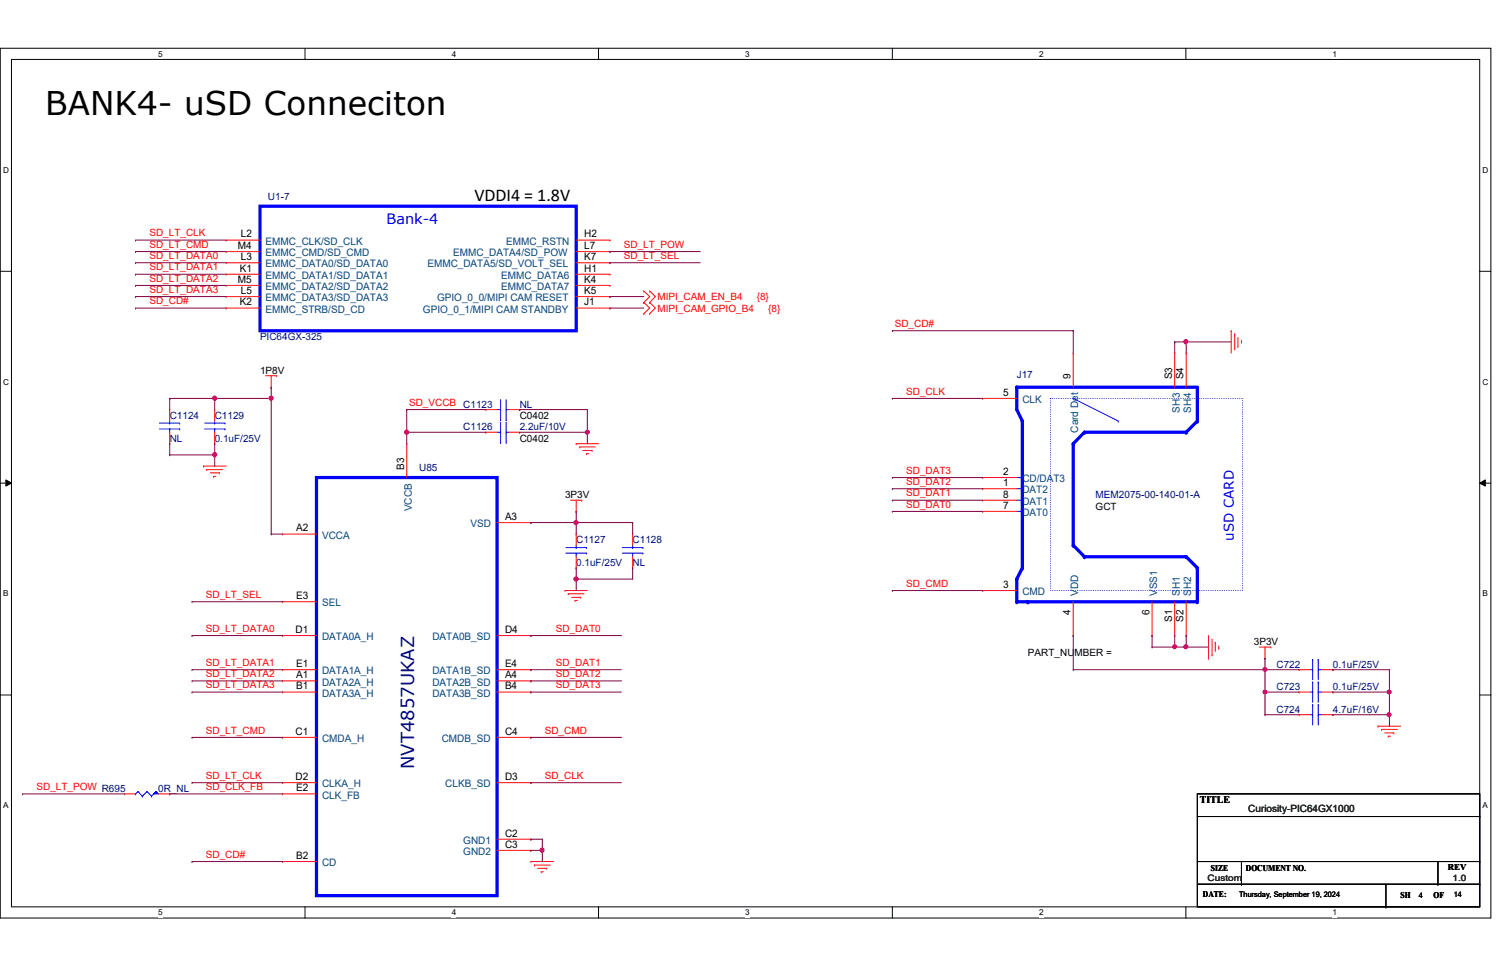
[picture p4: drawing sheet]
<svg xmlns="http://www.w3.org/2000/svg" width="432mm" height="279mm" viewBox="0 0 432 279" stroke-linecap="round" stroke-linejoin="round" font-family="sans-serif">
<path d="M.1 13.9h429.1v250.3h-429.1zM3.3 17.1h422.7v243.8h-422.7z" fill="none" stroke="#000" stroke-width=".29"/>
<g fill="#fff">
<path d="M45.6 14.2h1.1v2.6h-1.1z"/>
<path d="M45.6 261.3h1.1v2.6h-1.1z"/>
</g>
<path d="M87.8 13.9v3.2M87.8 260.9v3.3" fill="none" stroke="#000" stroke-width=".29"/>
<g fill="#fff">
<path d="M130 14.2h1.2v2.6h-1.2z"/>
<path d="M130 261.3h1.2v2.6h-1.2z"/>
</g>
<path d="M172.3 13.9v3.2M172.3 260.9v3.3" fill="none" stroke="#000" stroke-width=".29"/>
<g fill="#fff">
<path d="M214.5 14.2h1.2v2.6h-1.2z"/>
<path d="M214.5 261.3h1.2v2.6h-1.2z"/>
</g>
<path d="M256.9 13.9v3.2M256.9 260.9v3.3" fill="none" stroke="#000" stroke-width=".29"/>
<g fill="#fff">
<path d="M299.1 14.2h1.2v2.6h-1.2z"/>
<path d="M299.1 261.3h1.2v2.6h-1.2z"/>
</g>
<path d="M341.4 13.9v3.2M341.4 260.9v3.3" fill="none" stroke="#000" stroke-width=".29"/>
<g fill="#fff">
<path d="M383.6 14.2h1.2v2.6h-1.2z"/>
<path d="M383.6 261.3h1.2v2.6h-1.2z"/>
<path d="M.9 47.6h1.6v2.6h-1.6z"/>
<path d="M426.8 47.6h1.6v2.6h-1.6z"/>
<path d="M.9 108.5h1.6v2.7h-1.6z"/>
<path d="M426.8 108.5h1.6v2.7h-1.6z"/>
</g>
<path d="M.1 78.1h3.2M426 78.1h3.2" fill="none" stroke="#000" stroke-width=".29"/>
<g fill="#fff">
<path d="M.9 169.5h1.5v2.6h-1.5z"/>
<path d="M426.8 169.5h1.4v2.6h-1.4z"/>
</g>
<path d="M.1 139h3.2M1.7 138.1l1.6 .9-1.6 .9zM426 139l1.6-.9v1.8zM426 139h3.2" fill="none" stroke="#000" stroke-width=".29"/>
<path d="M1.7 138.1l1.6 .9-1.6 .9zM426 139l1.6-.9v1.8z" fill="#000"/>
<g fill="#fff">
<path d="M.9 230.5h1.5v2.6h-1.5z"/>
<path d="M426.8 230.5h1.4v2.6h-1.4z"/>
</g>
<g fill="none" stroke="#000" stroke-width=".29">
<path d="M.1 200h3.2M426 200h3.2M344.7 228.4h81.3v32.5h-81.3zM344.7 234.9h81.3M426 234.9h.1M344.7 247.9h81.3M344.7 254.4h81.3M357.4 254.4h.1M357.4 247.9v6.5M398.9 254.4v6.5M413.9 254.4h.1M413.9 247.9v6.5"/>
<path d="M426 247.9h.1M426 254.4h.1M398.9 260.9h.1"/>
</g>
<g fill="none" stroke="#f00" stroke-width=".29">
<path d="M185.3 83.7h.1M185.3 87h.1M185.3 90.3h.1M185.3 83.7l1.7 1.6-1.7 1.7M185.3 87l1.7 1.6-1.7 1.7M187 87h.1M187 83.7h.1M187 90.3h.1M187 83.7l1.6 1.6-1.6 1.7M187 87l1.6 1.6-1.6 1.7M354.4 95.2h.1M354.4 95.2v6.4"/>
<path d="M355.4 96.1h.1M355.4 96.1v4.6M356.4 99.7h.1M356.4 97.1v2.6M357.4 98h.1M357.4 98v.7M76.5 108.1h3.2M78.1 111.4h.1M78.1 108.1v3.3M79.7 108.1h.1M58.6 134.1h.1M58.6 134.1h6.5"/>
<path d="M59.5 135.1h.1M59.5 135.1h4.6M60.5 136.1h2.7M61.5 137.1h.1M61.5 137.1h.6M63.2 136.1h.1M165.9 127.7h.1M165.9 127.7h6.5M166.9 128.6h.1M166.9 128.6h4.5M167.8 129.6h2.6M168.8 130.6h.1"/>
<path d="M168.8 130.6h.6M170.4 129.6h.1M164.3 143.9h3.2M165.9 147.2h.1M165.9 143.9v3.3M167.5 143.9h.1M162.6 169.9h.1M162.6 169.9h6.5M163.6 170.9h.1M163.6 170.9h4.5M164.6 171.9h2.5M165.5 172.8h.1"/>
<path d="M165.5 172.8h.7M167.1 171.9h.1M347.9 189.4h.1M347.9 182.9v6.5M348.9 188.5h.1M348.9 183.9v4.6M349.8 184.8h.1M349.8 184.8v2.7M350.9 186.5h.1M350.9 185.8v.7M362.5 186.2h3.3M364.2 189.4h.1"/>
<path d="M364.2 186.2v3.2M365.8 186.2h.1M374 205.7h.1M374 205.7h3.2M380.4 205.7h3.3M383.7 205.7h.1M396.7 209h.1M396.7 209h6.5M397.7 209.9h.1M397.7 209.9h4.6M398.6 210.9h2.6M399.6 211.8h.1"/>
<path d="M399.6 211.8h.7M401.2 210.9h.1M152.8 247.9h.1M152.8 247.9h6.5M153.8 248.9h.1M153.8 248.9h4.6M154.8 249.9h2.6M155.8 250.9h.1M155.8 250.9h.7M157.4 249.9h.1"/>
</g>
<path d="M377.2 205.7h.7M377.9 205.7h.1M377.9 202.8h.1M377.9 202.8v5.8M379.5 202.8h.1M379.5 205.7h.1M379.5 205.7h.9M379.5 202.8v5.8" fill="none" stroke="#00f" stroke-width=".29"/>
<path d="M302.4 114.6h55.3v55.3h-55.3z" fill="none" stroke="#00f" stroke-width=".29" stroke-dasharray="0 .5"/>
<path d="M344.7 111.4v9.8" fill="none" stroke="#00f" stroke-width=".93"/>
<circle cx="344.7" cy="121.2" r=".47" fill="#00f"/>
<path d="M312.2 124.4h29.3" fill="none" stroke="#00f" stroke-width=".93"/>
<circle cx="312.2" cy="124.4" r=".47" fill="#00f"/>
<path d="M308.9 127.7v29.2" fill="none" stroke="#00f" stroke-width=".93"/>
<circle cx="308.9" cy="156.9" r=".47" fill="#00f"/>
<path d="M312.2 160.2h29.3" fill="none" stroke="#00f" stroke-width=".93"/>
<circle cx="341.5" cy="160.2" r=".47" fill="#00f"/>
<path d="M344.7 163.4v9.7" fill="none" stroke="#00f" stroke-width=".93"/>
<circle cx="344.7" cy="173.1" r=".47" fill="#00f"/>
<path d="M295.9 173.1h48.8" fill="none" stroke="#00f" stroke-width=".93"/>
<circle cx="295.9" cy="173.1" r=".47" fill="#00f"/>
<path d="M344.7 121.2l-3.2 3.2" fill="none" stroke="#00f" stroke-width=".93"/>
<circle cx="341.5" cy="124.4" r=".47" fill="#00f"/>
<path d="M312.2 124.4l-3.3 3.3" fill="none" stroke="#00f" stroke-width=".93"/>
<circle cx="308.9" cy="127.7" r=".47" fill="#00f"/>
<path d="M308.9 156.9l3.3 3.3" fill="none" stroke="#00f" stroke-width=".93"/>
<circle cx="312.2" cy="160.2" r=".47" fill="#00f"/>
<path d="M341.5 160.2l3.2 3.2" fill="none" stroke="#00f" stroke-width=".93"/>
<circle cx="344.7" cy="163.4" r=".47" fill="#00f"/>
<path d="M292.7 111.4v6.5" fill="none" stroke="#00f" stroke-width=".93"/>
<circle cx="292.7" cy="111.4" r=".47" fill="#00f"/>
<path d="M292.7 111.4h52" fill="none" stroke="#00f" stroke-width=".93"/>
<circle cx="292.7" cy="111.4" r=".47" fill="#00f"/>
<path d="M292.7 117.9l1.6 3.3" fill="none" stroke="#00f" stroke-width=".93"/>
<circle cx="294.3" cy="121.2" r=".47" fill="#00f"/>
<path d="M294.3 121.2v42.2" fill="none" stroke="#00f" stroke-width=".93"/>
<circle cx="294.3" cy="163.4" r=".47" fill="#00f"/>
<path d="M294.3 163.4l-1.6 3.2" fill="none" stroke="#00f" stroke-width=".93"/>
<circle cx="292.7" cy="166.6" r=".47" fill="#00f"/>
<path d="M292.7 166.6v6.5" fill="none" stroke="#00f" stroke-width=".93"/>
<circle cx="292.7" cy="173.1" r=".47" fill="#00f"/>
<path d="M292.7 173.1h3.2" fill="none" stroke="#00f" stroke-width=".93"/>
<circle cx="295.9" cy="173.1" r=".47" fill="#00f"/>
<g fill="none" stroke="#00f" stroke-width=".29">
<path d="M308.9 114.6l13 6.6M292.7 137.4h1.6M294.3 137.4h.1M321.9 121.2h.1M292.7 140.6h1.6M292.7 143.9h1.6M292.7 147.2h1.6M294.3 140.6h.1M294.3 143.9h.1M294.3 147.2h.1M39 228.4h.1M39.7 227.8h.1"/>
<path d="M39.7 227.8l1.3 1.3M39.7 227.8l-.7 .6M41 229.1h.1M42.3 227.8h.1M42.3 227.8l1.3 1.3M42.3 227.8l-1.3 1.3M43.6 229.1h.1M45 227.8h.1M45 227.8l.6 .6M45 227.8l-1.4 1.3"/>
</g>
<g fill="none" stroke="#f00" stroke-width=".29">
<path d="M282.9 114.6h.1M282.9 114.6h9.8M308.9 101.6h.1M308.9 101.6v9.8M338.2 101.6h.1M338.2 101.6v9.8M341.5 101.6h.1M341.5 101.6v9.8M282.9 137.4h.1M282.9 137.4h9.8M282.9 147.2h.1M282.9 143.9h.1"/>
<path d="M282.9 140.6h.1M282.9 147.2h9.8M282.9 143.9h9.8M282.9 140.6h9.8M282.9 169.9h.1M282.9 169.9h9.8M308.9 173.1v9.8M331.6 173.1v9.8M338.2 173.1v9.8M341.5 173.1v9.8M308.9 182.9h.1M331.6 182.9h.1"/>
<path d="M338.2 182.9h.1M341.5 182.9h.1"/>
</g>
<path d="M44.3 228.4l.7-.6 .6 .6h-1.3l.7-.6z" fill-rule="evenodd" fill="#00f"/>
<g fill="none" stroke="#00f" stroke-width=".29">
<path d="M143.1 117.9h1M144.1 117.9h.1M144.1 115v5.8M145.7 117.9h.1M145.7 117.9h.7M145.7 115v5.8M45.9 123.4h5.8M45.9 121.8h5.8M48.9 121.8h.1M48.9 123.4h.1M48.9 121.2v.6M48.9 123.4v1"/>
<path d="M51.7 123.4h.1M51.7 121.8h.1M58.9 123.4h5.9M58.9 121.8h5.9M61.8 121.8h.1M61.8 123.4h.1M61.8 121.2v.6M61.8 123.4v1M64.8 123.4h.1M64.8 121.8h.1M143.1 124.4h1M144.1 120.8h.1"/>
<path d="M144.1 127.3h.1M144.1 124.4h.1M144.1 121.5v5.8M145.7 120.8h.1M145.7 124.4h.1M145.7 127.3h.1M145.7 121.5v5.8M145.7 124.4h.7M162.9 159.2h5.9M162.9 157.6h5.9M165.9 157.6h.1M165.9 159.2h.1"/>
<path d="M165.9 156.9v.7M165.9 159.2v1M168.8 159.2h.1M168.8 157.6h.1M179.2 159.2h5.9M179.2 157.6h5.9M182.1 157.6h.1M182.1 159.2h.1M182.1 156.9v.7M182.1 159.2v1M185.1 159.2h.1M185.1 157.6h.1"/>
<path d="M377.2 199.1h.7M377.2 192.7h.7M377.9 199.1h.1M377.9 196.3h.1M377.9 192.7h.1M377.9 189.7h.1M377.9 189.7v5.9M377.9 196.3v5.8M379.5 196.3h.1M379.5 199.1h.1M379.5 189.7h.1M379.5 192.7h.1"/>
<path d="M379.5 199.1h.9M379.5 189.7v5.9M379.5 196.3v5.8M379.5 192.7h.9M44.3 228.4l.7-.6 .6 .6h-1.3l.7-.6z"/>
</g>
<g fill="none" stroke="#f00" stroke-width=".29">
<path d="M65.1 69.1h.1M65.1 72.4h.1M65.1 75.6h.1M65.1 78.9h.1M65.1 69.1h9.7M65.1 72.4h9.7M65.1 75.6h9.7M65.1 78.9h9.7M165.9 69.1h9.7M165.9 72.4h9.7M165.9 75.6h9.7M165.9 78.9h9.7"/>
<path d="M175.6 69.1h.1M175.6 72.4h.1M175.6 75.6h.1M175.6 78.9h.1M65.1 82.1h.1M65.1 85.3h.1M65.1 88.6h.1M65.1 82.1h9.7M65.1 85.3h9.7M65.1 88.6h9.7M165.9 82.1h9.7M165.9 85.3h9.7"/>
<path d="M165.9 88.6h9.7M175.6 82.1h.1M175.6 85.3h.1M175.6 88.6h.1M48.9 117.9h.1M48.9 117.9v3.3M61.8 117.9h.1M61.8 117.9v3.3M139.9 117.9h.1M139.9 117.9h3.2M146.4 117.9h3.2M149.6 117.9h.1"/>
<path d="M48.9 127.7h.1M48.9 124.4v3.3M61.8 127.7h.1M61.8 124.4v3.3M117.1 127.7h.1M117.1 127.7v9.7M139.9 124.4h.1M139.9 124.4h3.2M146.4 124.4h3.2M149.6 124.4h.1M81.4 153.7h.1M81.4 153.7h9.7"/>
<path d="M143.1 150.4h9.7M152.8 150.4h.1M165.9 153.7h.1M165.9 153.7v3.2M182.1 153.7h.1M182.1 153.7v3.2M81.4 173.1h.1M81.4 173.1h9.7M165.9 163.4h.1M165.9 160.2v3.2M182.1 163.4h.1M182.1 160.2v3.2"/>
<path d="M81.4 195.9h.1M81.4 199.1h.1M81.4 182.9h.1M81.4 192.7h.1M81.4 199.1h9.7M81.4 192.7h9.7M81.4 195.9h9.7M81.4 182.9h9.7M143.1 199.1h9.7M143.1 192.7h9.7M143.1 195.9h9.7M143.1 182.9h9.7"/>
<path d="M152.8 195.9h.1M152.8 199.1h.1M152.8 182.9h.1M152.8 192.7h.1M374 199.1h.1M374 192.7h.1M374 199.1h3.2M374 192.7h3.2M380.4 199.1h3.3M380.4 192.7h3.3M383.7 199.1h.1M383.7 192.7h.1"/>
<path d="M81.4 212.2h.1M81.4 212.2h9.7M143.1 212.2h9.7M152.8 212.2h.1M35.8 228.4h.1M35.8 228.4h3.2M45.6 228.4h3.3M48.9 228.4h.1M81.4 225.2h.1M81.4 228.4h.1M81.4 228.4h9.7M81.4 225.2h9.7"/>
<path d="M143.1 225.2h9.7M152.8 225.2h.1M81.4 247.9h.1M81.4 247.9h9.7M143.1 241.5h9.7M143.1 244.7h9.7M152.8 241.5h.1M152.8 244.7h.1"/>
</g>
<path d="M74.8 59.4h91.1v35.8h-91.1zM91.1 137.4h52v120.3h-52z" fill="none" stroke="#00f" stroke-width=".93"/>
<path d="M48.9 114.6h.1M48.9 114.6v3.3M48.9 114.6h12.9M78.1 111.4h.1M78.1 111.4v3.2" fill="none" stroke="#800040" stroke-width=".29"/>
<circle cx="61.8" cy="114.6" r=".61" fill="#f0f"/>
<circle cx="61.8" cy="114.6" r=".61" fill="none" stroke="#f0f" stroke-width=".29"/>
<path d="M61.8 114.6h.1M61.8 114.6v3.3M61.8 114.6h16.3M78.1 114.6h.1M78.1 114.6v39.1" fill="none" stroke="#800040" stroke-width=".29"/>
<circle cx="78" cy="114.6" r=".61" fill="#f0f"/>
<circle cx="78" cy="114.6" r=".61" fill="none" stroke="#f0f" stroke-width=".29"/>
<path d="M117.1 117.9h.1M117.1 117.9v9.8M117.1 117.9h22.8M149.6 117.9h.1M149.6 117.9h19.5v6.5M117.1 124.4h.1M169.1 124.4h.1" fill="none" stroke="#800040" stroke-width=".29"/>
<circle cx="117.1" cy="124.4" r=".62" fill="#f0f"/>
<circle cx="117.1" cy="124.4" r=".62" fill="none" stroke="#f0f" stroke-width=".29"/>
<path d="M117.1 124.4h.1M117.1 124.4h22.8M149.6 124.4h.1M149.6 124.4h19.5" fill="none" stroke="#800040" stroke-width=".29"/>
<circle cx="169.1" cy="124.4" r=".59" fill="#f0f"/>
<circle cx="169.1" cy="124.4" r=".59" fill="none" stroke="#f0f" stroke-width=".29"/>
<path d="M48.9 127.7h.1M48.9 130.9h.1M48.9 127.7v3.2M61.8 127.7h.1M61.8 127.7v3.2h-12.9M169.1 124.4h.1M169.1 124.4v3.3" fill="none" stroke="#800040" stroke-width=".29"/>
<circle cx="61.8" cy="130.8" r=".61" fill="#f0f"/>
<circle cx="61.8" cy="130.8" r=".61" fill="none" stroke="#f0f" stroke-width=".29"/>
<path d="M61.8 130.9h.1M61.8 130.9v3.2M152.8 150.4h.1M165.9 147.2h.1M165.9 147.2v3.2h-13.1" fill="none" stroke="#800040" stroke-width=".29"/>
<circle cx="165.8" cy="150.4" r=".62" fill="#f0f"/>
<circle cx="165.8" cy="150.4" r=".62" fill="none" stroke="#f0f" stroke-width=".29"/>
<path d="M78.1 153.7h.1M78.1 153.7h3.3M165.9 150.4h.1M165.9 150.4v3.3M165.9 150.4h16.2M182.1 150.4h.1M182.1 150.4v3.3M165.9 163.4h.1M165.9 166.6h.1M165.9 163.4v6.5M182.1 163.4h.1M182.1 163.4v3.2" fill="none" stroke="#800040" stroke-width=".29"/>
<circle cx="165.8" cy="166.6" r=".62" fill="#f0f"/>
<circle cx="165.8" cy="166.6" r=".62" fill="none" stroke="#f0f" stroke-width=".29"/>
<g fill="none" stroke="#800040" stroke-width=".29">
<path d="M55.3 173.1h.1M55.3 173.1h26.1M165.9 166.6h.1M165.9 166.6h16.2M55.3 182.9h.1M55.3 192.7h.1M55.3 195.9h.1M55.3 199.1h.1M55.3 182.9h26.1M55.3 192.7h26.1M55.3 195.9h26.1M55.3 199.1h26.1"/>
<path d="M152.8 182.9h.1M152.8 192.7h.1M152.8 195.9h.1M152.8 199.1h.1M152.8 182.9h26.1M152.8 192.7h26.1M152.8 195.9h26.1M152.8 199.1h26.1M55.3 212.2h.1M55.3 212.2h26.1M152.8 212.2h.1M152.8 212.2h26.1"/>
<path d="M48.9 228.4h.1M48.9 228.4h32.5M55.3 225.2h.1M55.3 225.2h26.1M152.8 225.2h.1M152.8 225.2h26.1M152.8 241.5h.1M152.8 244.7h.1M152.8 241.5h3.3M152.8 244.7h3.3M156.1 241.5h.1M156.1 244.7h.1"/>
<path d="M156.1 241.5v6.4"/>
</g>
<circle cx="156" cy="244.6" r=".61" fill="#f0f"/>
<circle cx="156" cy="244.6" r=".61" fill="none" stroke="#f0f" stroke-width=".29"/>
<path d="M256.9 95.2h.1M256.9 95.2h52M308.9 95.2h.1M308.9 95.2v6.4M338.2 98.4h.1M338.2 98.4h16.2M338.2 98.4v3.2M341.5 98.4h.1M341.5 98.4v3.2M55.3 247.9h.1M55.3 247.9h26.1" fill="none" stroke="#800040" stroke-width=".29"/>
<circle cx="341.4" cy="98.3" r=".61" fill="#f0f"/>
<circle cx="341.4" cy="98.3" r=".61" fill="none" stroke="#f0f" stroke-width=".29"/>
<g fill="none" stroke="#800040" stroke-width=".29">
<path d="M256.9 114.6h.1M256.9 114.6h26M256.9 137.4h.1M256.9 137.4h26M256.9 140.6h.1M256.9 143.9h.1M256.9 147.2h.1M256.9 140.6h26M256.9 143.9h26M256.9 147.2h26M256.9 169.9h.1M256.9 169.9h26"/>
<path d="M308.9 182.9h.1M308.9 182.9v9.8M331.6 182.9h.1M331.6 182.9v3.3M338.2 182.9h.1M338.2 182.9v3.3"/>
</g>
<circle cx="338.2" cy="186.1" r=".59" fill="#f0f"/>
<circle cx="338.2" cy="186.1" r=".59" fill="none" stroke="#f0f" stroke-width=".29"/>
<path d="M331.6 186.2h.1M338.2 186.2h.1M341.5 182.9h.1M341.5 182.9v3.3h-9.9" fill="none" stroke="#800040" stroke-width=".29"/>
<circle cx="341.4" cy="186.1" r=".59" fill="#f0f"/>
<circle cx="341.4" cy="186.1" r=".59" fill="none" stroke="#f0f" stroke-width=".29"/>
<path d="M308.9 192.7h.1M341.5 186.2h.1M341.5 186.2h6.4M364.2 189.4h.1M364.2 189.4v3.3h-55.3" fill="none" stroke="#800040" stroke-width=".29"/>
<circle cx="364.2" cy="192.6" r=".59" fill="#f0f"/>
<circle cx="364.2" cy="192.6" r=".59" fill="none" stroke="#f0f" stroke-width=".29"/>
<path d="M364.2 192.7h.1M364.2 199.1h.1M364.2 192.7v13M364.2 192.7h9.8M364.2 199.1h9.8M383.7 192.7h.1M383.7 192.7h16.3M400 192.7h.1M400 192.7v6.4" fill="none" stroke="#800040" stroke-width=".29"/>
<circle cx="364.2" cy="199.1" r=".59" fill="#f0f"/>
<circle cx="364.2" cy="199.1" r=".59" fill="none" stroke="#f0f" stroke-width=".29"/>
<path d="M383.7 199.1h.1M383.7 199.1h16.3M400 199.1h.1M400 199.1v6.6" fill="none" stroke="#800040" stroke-width=".29"/>
<circle cx="399.9" cy="205.6" r=".59" fill="#f0f"/>
<circle cx="399.9" cy="205.6" r=".59" fill="none" stroke="#f0f" stroke-width=".29"/>
<circle cx="399.9" cy="199.1" r=".59" fill="#f0f"/>
<circle cx="399.9" cy="199.1" r=".59" fill="none" stroke="#f0f" stroke-width=".29"/>
<g fill="none" stroke="#800040" stroke-width=".29">
<path d="M39 69.1h.1M39 72.4h.1M39 75.6h.1M39 78.9h.1M39 69.1h26.1M39 72.4h26.1M39 75.6h26.1M39 78.9h26.1M175.6 72.4h.1M175.6 75.6h.1M175.6 72.4h26M175.6 75.6h26"/>
<path d="M39 82.1h.1M39 85.3h.1M39 88.6h.1M39 82.1h26.1M39 85.3h26.1M39 88.6h26.1M175.6 85.3h.1M175.6 88.6h.1M175.6 85.3h9.7M175.6 88.6h9.7M364.2 205.7h.1M364.2 205.7h9.8"/>
<path d="M383.7 205.7h.1M383.7 205.7h16.3M400 205.7h.1M400 205.7v3.3M6.5 228.4h.1M6.5 228.4h29.3"/>
</g>
<circle cx="61.8" cy="114.6" r=".61" fill="#f0f"/>
<circle cx="61.8" cy="114.6" r=".61" fill="none" stroke="#f0f" stroke-width=".29"/>
<circle cx="78" cy="114.6" r=".61" fill="#f0f"/>
<circle cx="78" cy="114.6" r=".61" fill="none" stroke="#f0f" stroke-width=".29"/>
<circle cx="117.1" cy="124.4" r=".62" fill="#f0f"/>
<circle cx="117.1" cy="124.4" r=".62" fill="none" stroke="#f0f" stroke-width=".29"/>
<circle cx="169.1" cy="124.4" r=".59" fill="#f0f"/>
<circle cx="169.1" cy="124.4" r=".59" fill="none" stroke="#f0f" stroke-width=".29"/>
<circle cx="61.8" cy="130.8" r=".61" fill="#f0f"/>
<circle cx="61.8" cy="130.8" r=".61" fill="none" stroke="#f0f" stroke-width=".29"/>
<circle cx="165.8" cy="150.4" r=".62" fill="#f0f"/>
<circle cx="165.8" cy="150.4" r=".62" fill="none" stroke="#f0f" stroke-width=".29"/>
<circle cx="165.8" cy="166.6" r=".62" fill="#f0f"/>
<circle cx="165.8" cy="166.6" r=".62" fill="none" stroke="#f0f" stroke-width=".29"/>
<circle cx="156" cy="244.6" r=".61" fill="#f0f"/>
<circle cx="156" cy="244.6" r=".61" fill="none" stroke="#f0f" stroke-width=".29"/>
<circle cx="341.4" cy="98.3" r=".61" fill="#f0f"/>
<circle cx="341.4" cy="98.3" r=".61" fill="none" stroke="#f0f" stroke-width=".29"/>
<circle cx="338.2" cy="186.1" r=".59" fill="#f0f"/>
<circle cx="338.2" cy="186.1" r=".59" fill="none" stroke="#f0f" stroke-width=".29"/>
<circle cx="341.4" cy="186.1" r=".59" fill="#f0f"/>
<circle cx="341.4" cy="186.1" r=".59" fill="none" stroke="#f0f" stroke-width=".29"/>
<circle cx="364.2" cy="192.6" r=".59" fill="#f0f"/>
<circle cx="364.2" cy="192.6" r=".59" fill="none" stroke="#f0f" stroke-width=".29"/>
<circle cx="364.2" cy="199.1" r=".59" fill="#f0f"/>
<circle cx="364.2" cy="199.1" r=".59" fill="none" stroke="#f0f" stroke-width=".29"/>
<circle cx="399.9" cy="205.6" r=".59" fill="#f0f"/>
<circle cx="399.9" cy="205.6" r=".59" fill="none" stroke="#f0f" stroke-width=".29"/>
<circle cx="399.9" cy="199.1" r=".59" fill="#f0f"/>
<circle cx="399.9" cy="199.1" r=".59" fill="none" stroke="#f0f" stroke-width=".29"/>
<text font-size="9.4" x="13" y="33">BANK4- uSD Conneciton</text>
<text font-size="5.2" x="136.6" y="57.7">VDDI4 = 1.8V</text>
<text font-size="5.2" fill="#000080" x="119.2" y="221.3" transform="rotate(-90 119.2 221.3)">NVT4857UKAZ</text>
<text font-size="4.1" fill="#00f" x="111.3" y="64.5">Bank-4</text>
<text font-size="3.9" fill="#00f" x="355.2" y="155.6" transform="rotate(-90 355.2 155.6)">uSD CARD</text>
<g font-size="3">
<text x="68.5" y="71.6">M4</text>
<text x="69.3" y="68.3">L2</text>
<text x="168.1" y="68.3">H2</text>
<text x="168.1" y="71.6">L7</text>
<text x="69.3" y="74.8">L3</text>
<text x="168.1" y="74.8">K7</text>
<text x="68.5" y="81.4">M5</text>
<text x="69" y="78.1">K1</text>
<text x="168.1" y="78.1">H1</text>
<text x="168.1" y="81.4">K4</text>
<text x="69" y="87.9">K2</text>
<text x="69.3" y="84.6">L5</text>
<text x="168.1" y="84.6">K5</text>
<text x="168.1" y="87.9">J1</text>
<text x="288.8" y="113.9">5</text>
<text x="308.2" y="109.1" transform="rotate(-90 308.2 109.1)">9</text>
<text x="337.4" y="109.1" transform="rotate(-90 337.4 109.1)">S3</text>
<text x="340.7" y="109.1" transform="rotate(-90 340.7 109.1)">S4</text>
<text x="116.3" y="135.1" transform="rotate(-90 116.3 135.1)">B3</text>
<text x="288.8" y="136.7">2</text>
<text x="288.8" y="143.2">8</text>
<text x="288.8" y="139.9">1</text>
<text x="145.4" y="149.6">A3</text>
<text x="288.8" y="146.4">7</text>
<text x="85.3" y="152.9">A2</text>
<text x="85.3" y="172.4">E3</text>
<text x="288.8" y="169.2">3</text>
<text x="308.2" y="177" transform="rotate(-90 308.2 177)">4</text>
<text x="330.9" y="177" transform="rotate(-90 330.9 177)">6</text>
<text x="337.4" y="179" transform="rotate(-90 337.4 179)">S1</text>
<text x="340.7" y="179" transform="rotate(-90 340.7 179)">S2</text>
<text x="85.1" y="182.1">D1</text>
<text x="145.4" y="182.1">D4</text>
<text x="85.3" y="191.9">E1</text>
<text x="145.4" y="191.9">E4</text>
<text x="85.3" y="195.2">A1</text>
<text x="145.4" y="195.2">A4</text>
<text x="85.3" y="198.4">B1</text>
<text x="145.4" y="198.4">B4</text>
<text x="85.1" y="211.4">C1</text>
<text x="145.4" y="211.4">C4</text>
<text x="85.1" y="224.5">D2</text>
<text x="85.3" y="227.7">E2</text>
<text x="145.4" y="224.5">D3</text>
<text x="145.4" y="240.7">C2</text>
<text x="145.4" y="243.9">C3</text>
<text x="85.3" y="247.1">B2</text>
</g>
<g font-size="3" fill="#004080">
<text x="76.5" y="70.4">EMMC_CLK/SD_CLK</text>
<text x="145.7" y="70.4">EMMC_RSTN</text>
<text x="76.5" y="73.7">EMMC_CMD/SD_CMD</text>
<text x="76.5" y="77">EMMC_DATA0/SD_DATA0</text>
<text x="123" y="77">EMMC_DATA5/SD_VOLT_SEL</text>
<text x="130.5" y="73.7">EMMC_DATA4/SD_POW</text>
<text x="76.5" y="80.3">EMMC_DATA1/SD_DATA1</text>
<text x="76.5" y="83.5">EMMC_DATA2/SD_DATA2</text>
<text x="144.3" y="80.3">EMMC_DATA6</text>
<text x="144.3" y="83.5">EMMC_DATA7</text>
<text x="76.5" y="86.7">EMMC_DATA3/SD_DATA3</text>
<text x="125.8" y="86.7">GPIO_0_0/MIPI CAM RESET</text>
<text x="76.5" y="90">EMMC_STRB/SD_CD</text>
<text x="121.8" y="90">GPIO_0_1/MIPI CAM STANDBY</text>
<text x="294.3" y="116">CLK</text>
<text x="339.6" y="118.7" transform="rotate(-90 339.6 118.7)">SH3</text>
<text x="342.9" y="118.7" transform="rotate(-90 342.9 118.7)">SH4</text>
<text x="310.4" y="124.5" transform="rotate(-90 310.4 124.5)">Card Det</text>
<text x="294.3" y="138.8">CD/DAT3</text>
<text x="294.3" y="142">DAT2</text>
<text x="118.5" y="147.2" transform="rotate(-90 118.5 147.2)">VCCB</text>
<text x="294.3" y="148.5">DAT0</text>
<text x="294.3" y="145.3">DAT1</text>
<text x="92.7" y="155">VCCA</text>
<text x="135.5" y="151.7">VSD</text>
<text x="294.3" y="171.3">CMD</text>
<text x="310.4" y="171.5" transform="rotate(-90 310.4 171.5)">VDD</text>
<text x="333.1" y="171.5" transform="rotate(-90 333.1 171.5)">VSS1</text>
<text x="339.6" y="171.5" transform="rotate(-90 339.6 171.5)">SH1</text>
<text x="342.9" y="171.5" transform="rotate(-90 342.9 171.5)">SH2</text>
<text x="92.7" y="174.5">SEL</text>
<text x="92.7" y="184.2">DATA0A_H</text>
<text x="124.5" y="184.2">DATA0B_SD</text>
<text x="92.7" y="197.3">DATA2A_H</text>
<text x="92.7" y="194.1">DATA1A_H</text>
<text x="124.5" y="197.3">DATA2B_SD</text>
<text x="124.5" y="194.1">DATA1B_SD</text>
<text x="92.7" y="200.5">DATA3A_H</text>
<text x="124.5" y="200.5">DATA3B_SD</text>
<text x="92.7" y="213.5">CMDA_H</text>
<text x="127.2" y="213.5">CMDB_SD</text>
<text x="92.7" y="226.6">CLKA_H</text>
<text x="128.2" y="226.6">CLKB_SD</text>
<text x="92.7" y="229.8">CLK_FB</text>
<text x="133.4" y="242.8">GND1</text>
<text x="92.7" y="249.3">CD</text>
<text x="133.4" y="246">GND2</text>
</g>
<g font-size="2.9" fill="#000080">
<text x="77.1" y="57.5">U1-7</text>
<text x="74.8" y="97.9">PIC64GX-325</text>
<text x="292.7" y="108.9">J17</text>
<text x="149.6" y="117.3">NL</text>
<text x="48.9" y="120.6">C1124</text>
<text x="61.8" y="120.6">C1129</text>
<text x="133.4" y="123.9">C1126</text>
<text x="149.6" y="123.9">2.2uF/10V</text>
<text x="48.9" y="127.1">NL</text>
<text x="61.8" y="127.1">0.1uF/25V</text>
<text x="120.7" y="135.6">U85</text>
<text x="315.4" y="143.3">MEM2075-00-140-01-A</text>
<text x="165.9" y="156.4">C1127</text>
<text x="182.1" y="156.4">C1128</text>
<text x="165.9" y="162.9">0.1uF/25V</text>
<text x="182.1" y="162.9">NL</text>
<text x="367.5" y="192.1">C722</text>
<text x="383.7" y="192.1">0.1uF/25V</text>
<text x="367.5" y="198.6">C723</text>
<text x="383.7" y="198.6">0.1uF/25V</text>
<text x="367.5" y="205.1">C724</text>
<text x="383.7" y="205.1">4.7uF/16V</text>
<text x="45.5" y="227.9">0R_NL</text>
</g>
<g font-size="2.9" fill="#f00">
<text x="43" y="68">SD_LT_CLK</text>
<text x="43" y="71.3">SD_LT_CMD</text>
<text x="179.6" y="71.3">SD_LT_POW</text>
<text x="43" y="74.5">SD_LT_DATA0</text>
<text x="43" y="77.8">SD_LT_DATA1</text>
<text x="179.6" y="74.5">SD_LT_SEL</text>
<text x="43" y="81">SD_LT_DATA2</text>
<text x="43" y="84.2">SD_LT_DATA3</text>
<text x="43" y="87.5">SD_CD#</text>
<text x="189.2" y="86.4">MIPI_CAM_EN_B4</text>
<text x="189.2" y="89.7">MIPI_CAM_GPIO_B4</text>
<text x="217.8" y="86.4">{8}</text>
<text x="221.1" y="89.7">{8}</text>
<text x="257.6" y="94.1">SD_CD#</text>
<text x="260.9" y="113.5">SD_CLK</text>
<text x="117.8" y="116.8">SD_VCCB C1123</text>
<text x="260.9" y="136.3">SD_DAT3</text>
<text x="260.9" y="139.5">SD_DAT2</text>
<text x="260.9" y="142.8">SD_DAT1</text>
<text x="260.9" y="146.1">SD_DAT0</text>
<text x="59.3" y="172">SD_LT_SEL</text>
<text x="260.9" y="168.8">SD_CMD</text>
<text x="59.3" y="181.8">SD_LT_DATA0</text>
<text x="160" y="181.8">SD_DAT0</text>
<text x="59.3" y="191.6">SD_LT_DATA1</text>
<text x="160" y="191.6">SD_DAT1</text>
<text x="59.3" y="194.8">SD_LT_DATA2</text>
<text x="160" y="194.8">SD_DAT2</text>
<text x="59.3" y="198">SD_LT_DATA3</text>
<text x="160" y="198">SD_DAT3</text>
<text x="59.3" y="211.1">SD_LT_CMD</text>
<text x="156.8" y="211.1">SD_CMD</text>
<text x="10.5" y="227.3">SD_LT_POW R695</text>
<text x="59.3" y="224.1">SD_LT_CLK</text>
<text x="59.3" y="227.3">SD_CLK_FB</text>
<text x="156.8" y="224.1">SD_CLK</text>
<text x="59.3" y="246.8">SD_CD#</text>
</g>
<g font-size="2.9">
<text x="74.8" y="107.6">1P8V</text>
<text x="149.6" y="120.6">C0402</text>
<text x="149.6" y="127.1">C0402</text>
<text x="162.6" y="143.3">3P3V</text>
<text x="315.4" y="146.6">GCT</text>
<text x="360.9" y="185.6">3P3V</text>
<text x="295.9" y="188.9">PART_NUMBER =</text>
<text x="345.4" y="231.1">TITLE</text>
</g>
<text font-size="2.9" fill="#008000" x="359.3" y="233.8">Curiosity-PIC64GX1000</text>
<g font-size="2.5">
<text x="348.6" y="250.6">SIZE</text>
<text x="358.6" y="250.6">DOCUMENT NO.</text>
<text x="416.8" y="250.3">REV</text>
<text x="346.3" y="258.1">DATE:</text>
<text x="403.2" y="258.4">SH</text>
<text x="412.7" y="258.4">OF</text>
</g>
<g font-size="2.5" fill="#008000">
<text x="347.6" y="253.6">Custom</text>
<text x="418.2" y="253.6">1.0</text>
</g>
<g font-size="2.3">
<text x="45.6" y="16.3">5</text>
<text x="130" y="16.3">4</text>
<text x="214.5" y="16.3">3</text>
<text x="299.1" y="16.3">2</text>
<text x="383.6" y="16.3">1</text>
<text x=".9" y="49.7">D</text>
<text x="426.8" y="49.7">D</text>
<text x=".9" y="110.7">C</text>
<text x="426.8" y="110.7">C</text>
<text x=".9" y="171.6">B</text>
<text x="426.8" y="171.6">B</text>
<text x=".9" y="232.6">A</text>
<text x="426.8" y="232.6">A</text>
<text x="45.6" y="263.4">5</text>
<text x="130" y="263.4">4</text>
<text x="214.5" y="263.4">3</text>
<text x="299.1" y="263.4">2</text>
<text x="383.6" y="263.4">1</text>
</g>
<g font-size="2.2">
<text x="356.7" y="258.1">Thursday, September 19, 2024</text>
<text x="408.4" y="258.5">4</text>
<text x="418.5" y="258.1">14</text>
</g>
</svg>
